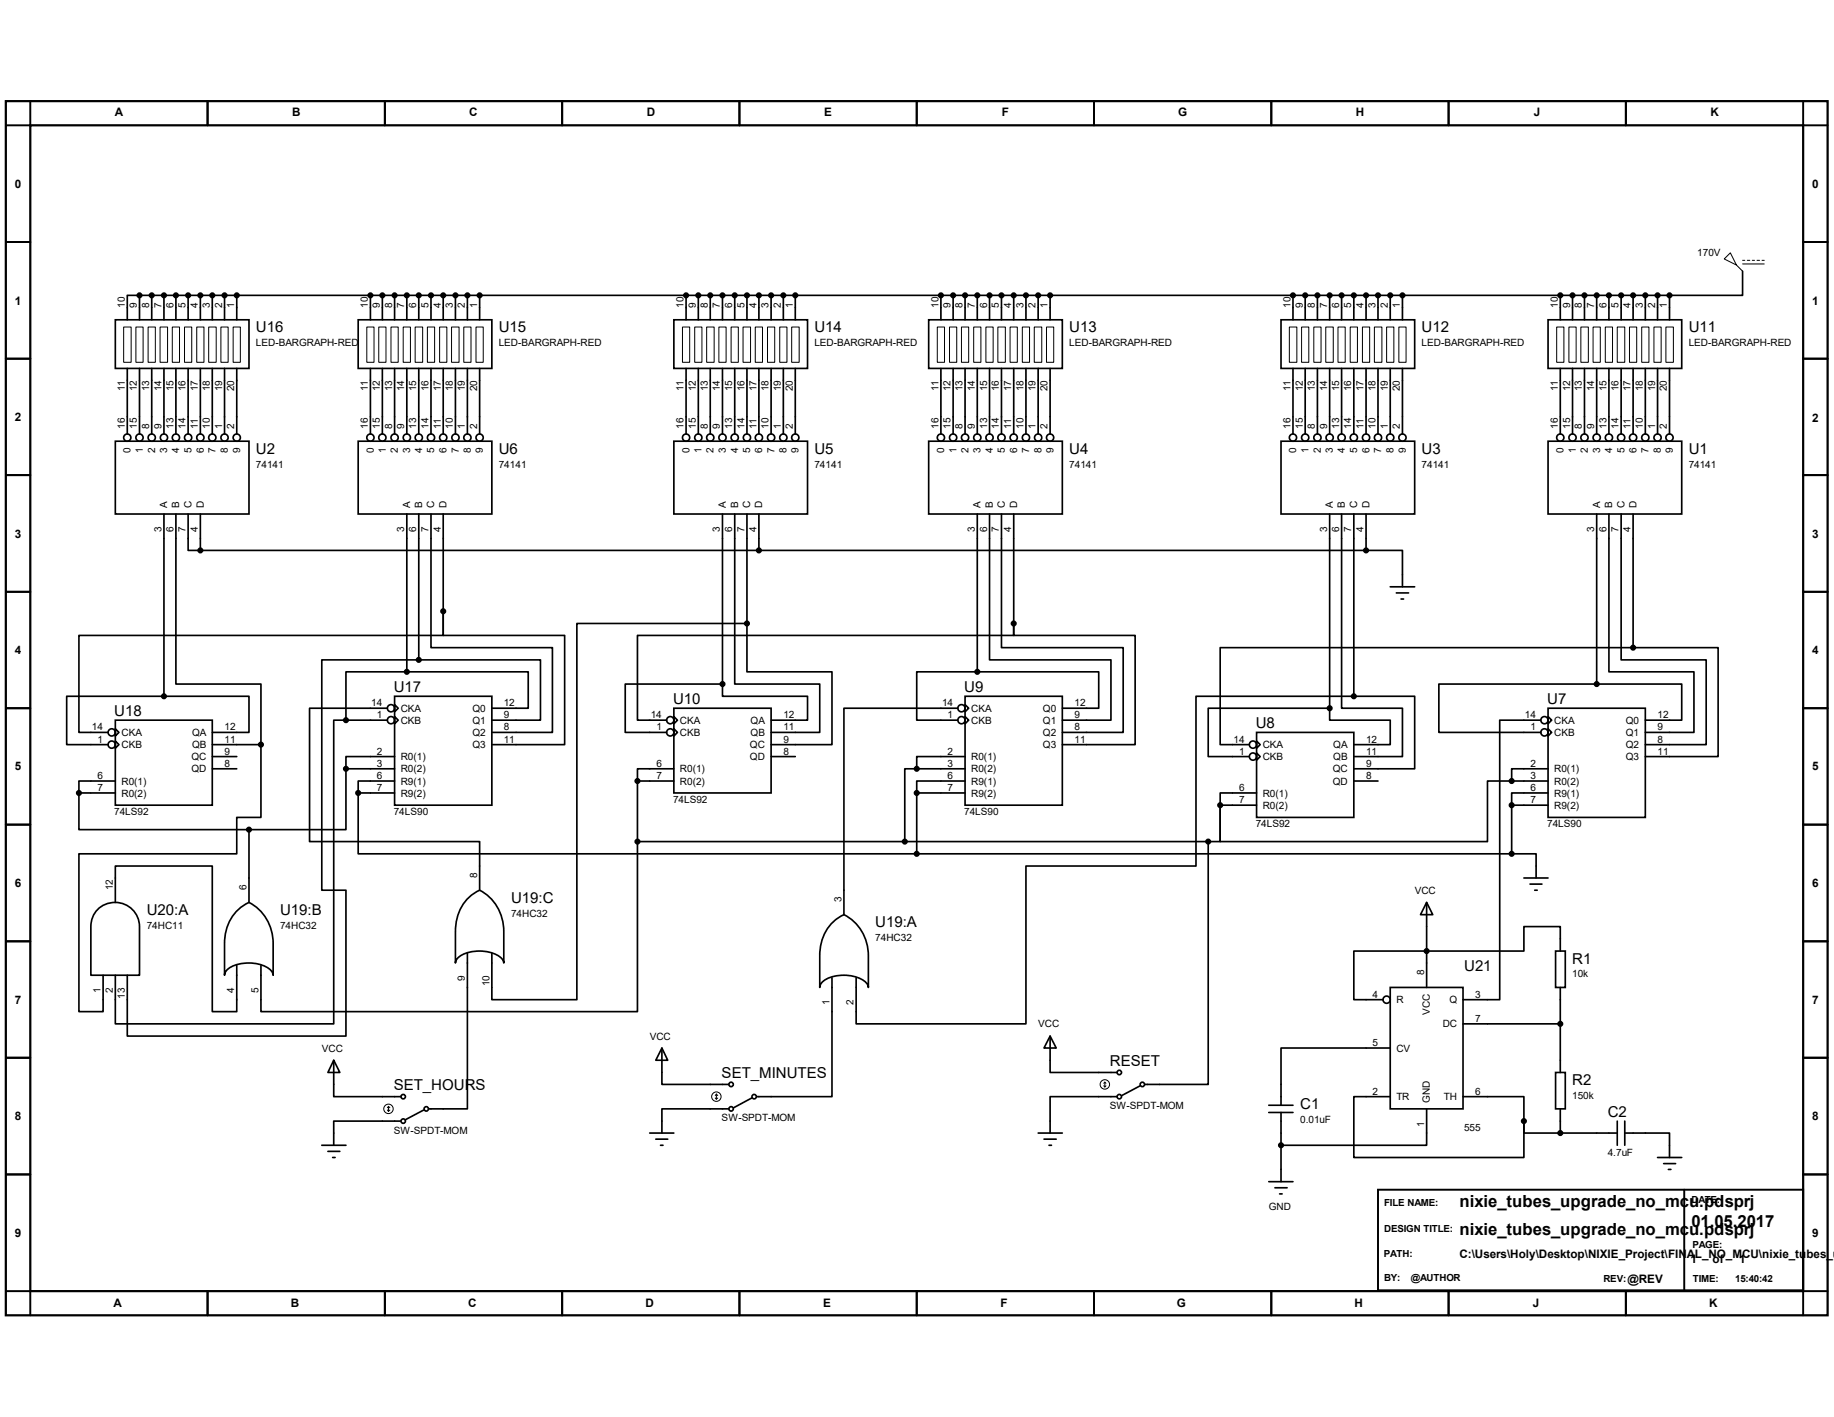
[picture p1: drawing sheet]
<svg xmlns="http://www.w3.org/2000/svg" width="279mm" height="216mm" viewBox="0 0 279 216" stroke-linecap="round" stroke-linejoin="round" font-family="sans-serif">
<path d="M.9 15.4h277.5v185h-277.5zM4.6 19.1h270.1v177.6h-270.1z" fill="none" stroke="#000" stroke-width=".34"/>
<g fill="none" stroke="#000" stroke-width=".3">
<path d="M4.6 15.4v3.7h-3.7M31.6 15.4v3.7M58.6 15.4v3.7M85.6 15.4v3.7M112.6 15.4v3.7M139.7 15.4v3.7M166.7 15.4v3.7M193.7 15.4v3.7M220.7 15.4v3.7M247.7 15.4v3.7M274.7 15.4v3.7h3.7M.9 36.9h3.7"/>
<path d="M274.7 36.9h3.7M.9 54.7h3.7M274.7 54.7h3.7M.9 72.4h3.7M274.7 72.4h3.7M.9 90.2h3.7M274.7 90.2h3.7M.9 107.9h3.7M274.7 107.9h3.7M.9 125.6h3.7M274.7 125.6h3.7M.9 143.4h3.7"/>
<path d="M274.7 143.4h3.7M.9 161.2h3.7M.9 178.9h3.7M274.7 161.2h3.7M274.7 178.9h3.7M.9 196.7h3.7v3.7M31.6 196.7v3.7M58.6 196.7v3.7M85.6 196.7v3.7M112.6 196.7v3.7M139.7 196.7v3.7M166.7 196.7v3.7"/>
<path d="M193.7 196.7v3.7M209.9 181.3h64.8v15.3h-64.8zM220.7 196.7v3.7M247.7 196.7v3.7M256.6 181.3v15.3M278.4 196.7h-3.7v3.7"/>
</g>
<g fill="none" stroke="#000" stroke-width=".25">
<path d="M17.6 48.7h20.3v7.4h-20.3zM19.4 56.1v10M21.3 45h-1.9v3.7M21.3 45h233M21.3 45v3.7M21.3 56.1v10M23.1 45v3.7M23.1 56.1v10M25 45v3.7M25 56.1v10M26.8 45v3.7M26.8 56.1v10"/>
<path d="M28.7 45v3.7M28.7 56.1v10M30.5 45v3.7M30.5 56.1v10M32.3 45v3.7M32.3 56.1v10M34.2 45v3.7M34.2 56.1v10M36.1 45v3.7M36.1 56.1v10M54.6 48.7h20.3v7.4h-20.3zM56.4 45v3.7"/>
<path d="M56.4 56.1v10M58.3 45v3.7M58.3 56.1v10M60.1 45v3.7M60.1 56.1v10M62 45v3.7M62 56.1v10M63.8 45v3.7M63.8 56.1v10M65.7 45v3.7M65.7 56.1v10M67.5 45v3.7"/>
<path d="M67.5 56.1v10M69.4 45v3.7M69.4 56.1v10M71.2 45v3.7M71.2 56.1v10M73.1 45v3.7M73.1 56.1v10M102.7 48.7h20.3v7.4h-20.3zM104.5 45v3.7M104.5 56.1v10M106.4 45v3.7M106.4 56.1v10"/>
<path d="M108.2 45v3.7M108.2 56.1v10M110.1 45v3.7M110.1 56.1v10M111.9 45v3.7M111.9 56.1v10M113.8 45v3.7M113.8 56.1v10M115.6 45v3.7M115.6 56.1v10M117.5 45v3.7M117.5 56.1v10"/>
<path d="M119.3 45v3.7M119.3 56.1v10M121.2 45v3.7M121.2 56.1v10M141.5 48.7h20.3v7.4h-20.3zM143.3 45v3.7M143.3 56.1v10M145.2 45v3.7M145.2 56.1v10M147 45v3.7M147 56.1v10M148.9 45v3.7"/>
<path d="M148.9 56.1v10M150.7 45v3.7M150.7 56.1v10M152.6 45v3.7M152.6 56.1v10M154.4 45v3.7M154.4 56.1v10M156.3 45v3.7M156.3 56.1v10M158.2 45v3.7M158.2 56.1v10M160 45v3.7"/>
<path d="M160 56.1v10M195.2 48.7h20.3v7.4h-20.3zM197 45v3.7M197 56.1v10M198.8 45v3.7M198.8 56.1v10M200.7 45v3.7M200.7 56.1v10M202.6 45v3.7M202.6 56.1v10M204.4 45v3.7M204.4 56.1v10"/>
<path d="M206.2 45v3.7M206.2 56.1v10M208.1 45v3.7M208.1 56.1v10M209.9 45v3.7M209.9 56.1v10M211.8 45v3.7M211.8 56.1v10M213.7 45v3.7M213.7 56.1v10M235.8 48.7h20.4v7.4h-20.4zM237.7 45v3.7"/>
<path d="M237.7 56.1v10M239.6 45v3.7M239.6 56.1v10M241.4 45v3.7M241.4 56.1v10M243.2 45v3.7M243.2 56.1v10M245.1 45v3.7M245.1 56.1v10M247 45v3.7M247 56.1v10M248.8 45v3.7"/>
<path d="M248.8 56.1v10M250.7 45v3.7M250.7 56.1v10M252.5 45v3.7M252.5 56.1v10M254.3 45v3.7M254.3 56.1v10M265.5 41.3v3.7h-11.2M17.6 67.2h20.3v11.1h-20.3zM25 78.3v27.8M26.8 78.3v25.9h13v9.3M28.7 78.3v5.6h1.8"/>
<path d="M30.5 78.3v5.6M54.6 67.2h20.3v11.1h-20.3zM62 78.3v24.1M63.8 78.3v22.2M65.7 78.3v20.4h18.5v12.9h-9.3M67.5 78.3v14.8M102.7 67.2h20.3v11.1h-20.3zM110.1 78.3v25.9M111.9 78.3v25.9h13v7.4h-7.4M113.8 78.3v16.7M115.6 78.3v5.6M141.5 67.2h20.3v11.1h-20.3z"/>
<path d="M148.9 78.3v24.1M150.7 78.3v22.2h18.5v9.2h-7.4M152.6 78.3v20.4h18.5v12.9h-9.3M154.4 78.3v16.7M195.2 67.2h20.3v11.1h-20.3zM202.6 78.3v29.6M204.4 78.3v29.6h9.3v7.4h-7.5M206.2 78.3v27.8M208.1 78.3v5.6M235.8 67.2h20.4v11.1h-20.4zM243.2 78.3v25.9M245.1 78.3v24.1h13v9.2h-7.4"/>
<path d="M247 78.3v22.2h12.9v13h-9.2M248.8 78.3v20.4M30.5 83.9h177.6M67.5 93.1v3.7h18.5v16.7h-11.1M67.5 93.1v3.7h-55.5v14.8h4.5M113.8 95v7.4h12.9v11.1h-9.2M113.8 95h-25.9v57.3h-13v-7.1M154.4 95v1.8h18.5v16.7h-11.1M154.4 95v1.8h-57.3v12.9h4.5M208.1 83.9h5.6v5.5M211.8 89.4h3.7M212.7 90.3h1.9"/>
<path d="M213.4 91.3h.4M248.8 98.7h12.9v16.6h-11M248.8 98.7h-62.9v14.8h4.4M17.6 109.7h14.7v13h-14.7zM17.6 111l.5 .6-.5 .5zM17.6 112.9l.5 .6-.5 .5zM17.6 119h-5.6v1.8M25 106.1h12.9v5.5h-5.6M25 106.1h-14.8v7.4h6.3M32.3 117.1h3.8M32.3 113.5h7.5M32.3 115.3h3.8"/>
<path d="M39.8 113.5v11h-3.7v5.6h-24.1v24h3.7v-5.5M52.7 117.1v9.3h-14.8M52.7 109.7h-1.9v46.3h-33.2v-7.4M52.7 117.1h7.4M52.7 109.7h6.3M59 107.9h-11.8v20.3h25.9v7.4M60.1 106.1h14.8v16.6h-14.8zM60.1 107.4l.6 .5-.6 .6zM60.1 109.2l.6 .5-.6 .6zM60.1 119h-5.5v1.8M60.1 115.3h-7.4v1.8M62 102.4h18.5v5.5h-5.6"/>
<path d="M62 102.4h-9.3v7.3M63.8 100.5h18.5v9.2h-7.4M63.8 100.5h-14.8v35.1h3.7v22.3h-33.3v-9.3M97.1 119h5.6M97.1 119v9.2M102.7 107.9h14.8v12.9h-14.8zM102.7 109.2l.5 .5-.5 .6zM102.7 111l.5 .6-.5 .5zM102.7 117.1h-5.6v1.9M110.1 104.2v1.9h12.9v3.6h-5.5M110.1 104.2h-14.9v7.4h6.4M117.5 115.3h3.7"/>
<path d="M139.7 117.1h-1.9v11.1M139.7 117.1h7.3M145.9 107.9h-17.3v31.5M147 106.1h14.8v16.6h-14.8zM147 107.4l.6 .5-.6 .6zM147 109.2l.6 .5-.6 .6zM147 119h-7.3v1.8M147 115.3h-7.3v1.8M148.9 102.4h-9.2v7.3h6.2M148.9 102.4h18.5v5.5h-5.6M191.4 111.6h14.8v12.9h-14.8zM191.4 112.9l.6 .6-.6 .5z"/>
<path d="M191.4 114.7l.6 .6-.6 .5zM202.6 107.9v1.8h9.2v3.8h-5.6M202.6 107.9h-18.5v7.4h6.2M206.2 106.1h9.3v11h-9.3M206.2 106.1h-24v25.9h-25.9v24h-25.9v-7M206.2 119h3.7M230.3 119h-3.7v9.2h-40.7v-5.5M230.3 119h5.5M234.7 109.7h-6.2v42.6h-5.6M235.8 107.9h14.9v16.6h-14.9zM235.8 109.2l.6 .5-.6 .6zM235.8 111l.6 .6-.6 .5z"/>
<path d="M235.8 117.1h-5.5v1.9M243.2 104.2h-24v7.4h15.5M243.2 104.2h13v5.5h-5.5M12 120.8v5.6h25.9M12 120.8h5.6M14.9 138.6a3.7 3.7 0 0 1 4-.8 3.7 3.7 0 0 1 2.4 3.4v7.4h-7.5v-7.4a3.7 3.7 0 0 1 1.1-2.6zM17.6 137.5v-5.5h14.7v22.1h3.8v-7M35.9 139l1.3-1.1 .7-.4a6.9 6.9 0 0 1 3.7 6.3v4.8a1.9 1.9 0 0 0-1.4-1.4 5.8 5.8 0 0 0-5.6 .6l-.3 .4-.1 .4v-4.8a7.1 7.1 0 0 1 1.7-4.8zM37.9 126.4v11.1M54.6 120.8v9.3h85.1M54.6 120.8h5.5M71 137.1l1.3-1 .8-.5a6.9 6.9 0 0 1 3.7 6.3v4.8a1.89 1.89 0 0 0-1.4-1.4 5.8 5.8 0 0 0-5.7 .7l-.2 .3-.1 .4v-4.8a7.2 7.2 0 0 1 1.6-4.8z"/>
<path d="M97.1 128.2v25.9h-57.3v-7M97.1 128.2h87M139.7 120.8h7.3M139.7 120.8v9.3M139.7 130.1h90.6M184.1 128.2v37h-9.7M185.9 122.7v5.5h-1.8M185.9 122.7h5.5M191.4 120.8h-5.5v1.9M217.3 137.5l1 1.9h-1.9zM217.3 137.5v13M230.3 130.1h3.7v3.7"/>
<path d="M230.3 122.7h5.5M230.3 122.7v7.4M232.2 133.8h3.6M233.1 134.7h1.8M233.8 135.6h.4M235.8 120.8h-5.5v1.9M71.2 145.2v23.8h-5.9M100.8 159.7l.9 1.8h-1.8zM100.8 159.7v5.5h10.2M126.5 140.9l1.3-1.1 .8-.4a6.9 6.9 0 0 1 3.7 6.2v4.9a1.92 1.92 0 0 0-1.4-1.5 5.7 5.7 0 0 0-5.7 .7l-.2 .4-.1 .4v-4.9a7.1 7.1 0 0 1 1.6-4.7zM126.7 149v18.1h-11.4M160 157.9l.9 1.8h-1.9z"/>
<path d="M160 157.9v5.5h10.2M211.8 150.5h11.1v18.5h-11.1zM211.8 159.7h-16.6v8.7M222.9 156h14.8M237 144.9h1.5v5.6h-1.5zM237.7 144.9v-3.7h-5.5v3.7h-26v7.4h4.5M237.7 150.5v12.9M49 174.5h3.7M50 175.4h1.8M50.7 176.4h.4M50.8 161.5l1 1.9h-1.8zM50.8 161.5v5.6h10.2"/>
<path d="M61 170.8h-10.2v3.7M64.6 169.1l-2.8 1.5M99 172.6h3.7M99.9 173.6h1.8M100.6 174.5h.4M111 169h-10.2v3.6M114.5 167.3l-2.7 1.5M158.2 172.6h3.6M159 173.6h1.9M159.8 174.5h.4M170.2 167.1h-10.2v5.5M173.7 165.4l-2.8 1.5"/>
<path d="M193.3 168.4h3.7M193.3 169.5h3.7M195.2 169.5v10.5M211.8 167.1h-5.6v9.3h26v-5.6M217.3 169v5.5h-22.1M222.9 167.1h9.3v3.7M232.2 170.8v1.8h5.5M237 163.4h1.5v5.6h-1.5zM237.7 169v3.6M237.7 172.6h8.7M246.4 170.8v3.7M247.5 172.6h6.8v3.8"/>
<path d="M247.5 170.8v3.7M252.5 176.4h3.7M253.4 177.3h1.9M254.2 178.2h.4M193.3 180h3.7M194.2 181h1.9M194.9 181.9h.4"/>
<circle cx="19.4" cy="66.7" r=".55"/>
<circle cx="21.3" cy="66.7" r=".55"/>
<circle cx="23.1" cy="66.7" r=".55"/>
<circle cx="25" cy="66.7" r=".55"/>
<circle cx="26.8" cy="66.7" r=".55"/>
<circle cx="28.7" cy="66.7" r=".55"/>
<circle cx="30.5" cy="66.7" r=".55"/>
<circle cx="32.3" cy="66.7" r=".55"/>
<circle cx="34.2" cy="66.7" r=".55"/>
<circle cx="36.1" cy="66.7" r=".55"/>
<circle cx="56.4" cy="66.7" r=".55"/>
<circle cx="58.3" cy="66.7" r=".55"/>
<circle cx="60.1" cy="66.7" r=".55"/>
<circle cx="62" cy="66.7" r=".55"/>
<circle cx="63.8" cy="66.7" r=".55"/>
<circle cx="65.7" cy="66.7" r=".55"/>
<circle cx="67.5" cy="66.7" r=".55"/>
<circle cx="69.4" cy="66.7" r=".55"/>
<circle cx="71.2" cy="66.7" r=".55"/>
<circle cx="73.1" cy="66.7" r=".55"/>
<circle cx="104.5" cy="66.7" r=".55"/>
<circle cx="106.4" cy="66.7" r=".55"/>
<circle cx="108.2" cy="66.7" r=".55"/>
<circle cx="110.1" cy="66.7" r=".55"/>
<circle cx="111.9" cy="66.7" r=".55"/>
<circle cx="113.8" cy="66.7" r=".55"/>
<circle cx="115.6" cy="66.7" r=".55"/>
<circle cx="117.5" cy="66.7" r=".55"/>
<circle cx="119.3" cy="66.7" r=".55"/>
<circle cx="121.2" cy="66.7" r=".55"/>
<circle cx="143.3" cy="66.7" r=".55"/>
<circle cx="145.2" cy="66.7" r=".55"/>
<circle cx="147" cy="66.7" r=".55"/>
<circle cx="148.9" cy="66.7" r=".55"/>
<circle cx="150.7" cy="66.7" r=".55"/>
<circle cx="152.6" cy="66.7" r=".55"/>
<circle cx="154.4" cy="66.7" r=".55"/>
<circle cx="156.3" cy="66.7" r=".55"/>
<circle cx="158.2" cy="66.7" r=".55"/>
<circle cx="160" cy="66.7" r=".55"/>
<circle cx="197" cy="66.7" r=".55"/>
<circle cx="198.8" cy="66.7" r=".55"/>
<circle cx="200.7" cy="66.7" r=".55"/>
<circle cx="202.6" cy="66.7" r=".55"/>
<circle cx="204.4" cy="66.7" r=".55"/>
<circle cx="206.2" cy="66.7" r=".55"/>
<circle cx="208.1" cy="66.7" r=".55"/>
<circle cx="209.9" cy="66.7" r=".55"/>
<circle cx="211.8" cy="66.7" r=".55"/>
<circle cx="213.7" cy="66.7" r=".55"/>
<circle cx="237.7" cy="66.7" r=".55"/>
<circle cx="239.6" cy="66.7" r=".55"/>
<circle cx="241.4" cy="66.7" r=".55"/>
<circle cx="243.2" cy="66.7" r=".55"/>
<circle cx="245.1" cy="66.7" r=".55"/>
<circle cx="247" cy="66.7" r=".55"/>
<circle cx="248.8" cy="66.7" r=".55"/>
<circle cx="250.7" cy="66.7" r=".55"/>
<circle cx="252.5" cy="66.7" r=".55"/>
<circle cx="254.3" cy="66.7" r=".55"/>
<circle cx="17" cy="111.6" r=".55"/>
<circle cx="17" cy="113.5" r=".55"/>
<circle cx="59.6" cy="107.9" r=".55"/>
<circle cx="59.6" cy="109.7" r=".55"/>
<circle cx="102.1" cy="111.6" r=".55"/>
<circle cx="102.1" cy="109.7" r=".55"/>
<circle cx="146.5" cy="107.9" r=".55"/>
<circle cx="146.5" cy="109.7" r=".55"/>
<circle cx="190.9" cy="115.3" r=".55"/>
<circle cx="190.9" cy="113.5" r=".55"/>
<circle cx="235.3" cy="109.7" r=".55"/>
<circle cx="235.3" cy="111.6" r=".55"/>
<circle cx="211.2" cy="152.3" r=".55"/>
<circle cx="61.4" cy="167.1" r=".34"/>
<circle cx="61.4" cy="170.8" r=".34"/>
<circle cx="64.9" cy="169" r=".34"/>
<circle cx="111.4" cy="169" r=".34"/>
<circle cx="111.4" cy="165.2" r=".34"/>
<circle cx="114.9" cy="167.1" r=".34"/>
<circle cx="170.5" cy="167.1" r=".34"/>
<circle cx="170.5" cy="163.4" r=".34"/>
<circle cx="174" cy="165.2" r=".34"/>
</g>
<g fill="none" stroke="#000" stroke-width=".15">
<path d="M262.7 39.5l.9-1 .9 1.9zM265.5 39.7h.3M266.2 39.7h.4M267 39.7h.3M267.7 39.7h.4M268.4 39.7h.4M18.8 49.8h1.2v5.4h-1.2zM20.7 49.8h1.1v5.4h-1.1zM22.6 49.8h1.1v5.4h-1.1zM24.4 49.8h1.1v5.4h-1.1zM26.2 49.8h1.1v5.4h-1.1zM28.1 49.8h1.1v5.4h-1.1z"/>
<path d="M30 49.8h1.1v5.4h-1.1zM31.8 49.8h1.1v5.4h-1.1zM33.7 49.8h1.1v5.4h-1.1zM35.5 49.8h1.1v5.4h-1.1zM55.9 49.8h1.1v5.4h-1.1zM57.7 49.8h1.1v5.4h-1.1zM59.6 49.8h1.1v5.4h-1.1zM61.4 49.8h1.1v5.4h-1.1zM63.2 49.8h1.2v5.4h-1.2zM65.1 49.8h1.1v5.4h-1.1zM67 49.8h1.1v5.4h-1.1zM68.8 49.8h1.1v5.4h-1.1z"/>
<path d="M70.7 49.8h1.1v5.4h-1.1zM72.5 49.8h1.1v5.4h-1.1zM104 49.8h1.1v5.4h-1.1zM105.8 49.8h1.1v5.4h-1.1zM107.7 49.8h1.1v5.4h-1.1zM109.5 49.8h1.1v5.4h-1.1zM111.4 49.8h1.1v5.4h-1.1zM113.2 49.8h1.1v5.4h-1.1zM115.1 49.8h1.1v5.4h-1.1zM116.9 49.8h1.1v5.4h-1.1zM118.8 49.8h1.1v5.4h-1.1zM120.6 49.8h1.2v5.4h-1.2z"/>
<path d="M142.8 49.8h1.1v5.4h-1.1zM144.7 49.8h1.1v5.4h-1.1zM146.5 49.8h1.1v5.4h-1.1zM148.3 49.8h1.1v5.4h-1.1zM150.2 49.8h1.1v5.4h-1.1zM152 49.8h1.2v5.4h-1.2zM153.9 49.8h1.1v5.4h-1.1zM155.7 49.8h1.1v5.4h-1.1zM157.6 49.8h1.1v5.4h-1.1zM159.4 49.8h1.1v5.4h-1.1zM196.4 49.8h1.2v5.4h-1.2zM198.3 49.8h1.1v5.4h-1.1z"/>
<path d="M200.2 49.8h1.1v5.4h-1.1zM202 49.8h1.1v5.4h-1.1zM203.8 49.8h1.1v5.4h-1.1zM205.7 49.8h1.1v5.4h-1.1zM207.6 49.8h1.1v5.4h-1.1zM209.4 49.8h1.1v5.4h-1.1zM211.2 49.8h1.1v5.4h-1.1zM213.1 49.8h1.1v5.4h-1.1zM237.2 49.8h1.1v5.4h-1.1zM239 49.8h1.1v5.4h-1.1zM240.8 49.8h1.2v5.4h-1.2zM242.7 49.8h1.1v5.4h-1.1z"/>
<path d="M244.6 49.8h1.1v5.4h-1.1zM246.4 49.8h1.1v5.4h-1.1zM248.2 49.8h1.1v5.4h-1.1zM250.1 49.8h1.1v5.4h-1.1zM252 49.8h1.1v5.4h-1.1zM253.8 49.8h1.1v5.4h-1.1zM264.5 40.4l1 .9M265.5 40.2h3.3M59 169.1l.2 .2M59.2 168.6v.7M59.2 168.6l.2 .2M59.2 168.6l-.2 .2"/>
<path d="M59.4 169.1l-.2 .2M109 167.3l.1 .2M109.1 166.7v.8M109.1 166.7l.2 .2M109.1 166.7l-.1 .2M109.3 167.3l-.2 .2M168.1 165.4l.2 .2M168.3 164.9v.7M168.3 164.9l.2 .2M168.3 164.9l-.2 .2M168.5 165.4l-.2 .2"/>
<circle cx="59.2" cy="169" r=".72"/>
<circle cx="109.1" cy="167.1" r=".72"/>
<circle cx="168.3" cy="165.2" r=".72"/>
</g>
<g fill="#000" stroke="#000" stroke-width=".25">
<circle cx="21.3" cy="45" r=".34"/>
<circle cx="23.1" cy="45" r=".34"/>
<circle cx="25" cy="45" r=".34"/>
<circle cx="26.8" cy="45" r=".34"/>
<circle cx="28.7" cy="45" r=".34"/>
<circle cx="30.5" cy="45" r=".34"/>
<circle cx="32.3" cy="45" r=".34"/>
<circle cx="34.2" cy="45" r=".34"/>
<circle cx="36.1" cy="45" r=".34"/>
<circle cx="56.4" cy="45" r=".34"/>
<circle cx="58.3" cy="45" r=".34"/>
<circle cx="60.1" cy="45" r=".34"/>
<circle cx="62" cy="45" r=".34"/>
<circle cx="63.8" cy="45" r=".34"/>
<circle cx="65.7" cy="45" r=".34"/>
<circle cx="67.5" cy="45" r=".34"/>
<circle cx="69.4" cy="45" r=".34"/>
<circle cx="71.2" cy="45" r=".34"/>
<circle cx="73.1" cy="45" r=".34"/>
<circle cx="104.5" cy="45" r=".34"/>
<circle cx="106.4" cy="45" r=".34"/>
<circle cx="108.2" cy="45" r=".34"/>
<circle cx="110.1" cy="45" r=".34"/>
<circle cx="111.9" cy="45" r=".34"/>
<circle cx="113.8" cy="45" r=".34"/>
<circle cx="115.6" cy="45" r=".34"/>
<circle cx="117.5" cy="45" r=".34"/>
<circle cx="119.3" cy="45" r=".34"/>
<circle cx="121.2" cy="45" r=".34"/>
<circle cx="143.3" cy="45" r=".34"/>
<circle cx="145.2" cy="45" r=".34"/>
<circle cx="147" cy="45" r=".34"/>
<circle cx="148.9" cy="45" r=".34"/>
<circle cx="150.7" cy="45" r=".34"/>
<circle cx="152.6" cy="45" r=".34"/>
<circle cx="154.4" cy="45" r=".34"/>
<circle cx="156.3" cy="45" r=".34"/>
<circle cx="158.2" cy="45" r=".34"/>
<circle cx="160" cy="45" r=".34"/>
<circle cx="197" cy="45" r=".34"/>
<circle cx="198.8" cy="45" r=".34"/>
<circle cx="200.7" cy="45" r=".34"/>
<circle cx="202.6" cy="45" r=".34"/>
<circle cx="204.4" cy="45" r=".34"/>
<circle cx="206.2" cy="45" r=".34"/>
<circle cx="208.1" cy="45" r=".34"/>
<circle cx="209.9" cy="45" r=".34"/>
<circle cx="211.8" cy="45" r=".34"/>
<circle cx="213.7" cy="45" r=".34"/>
<circle cx="237.7" cy="45" r=".34"/>
<circle cx="239.6" cy="45" r=".34"/>
<circle cx="241.4" cy="45" r=".34"/>
<circle cx="243.2" cy="45" r=".34"/>
<circle cx="245.1" cy="45" r=".34"/>
<circle cx="247" cy="45" r=".34"/>
<circle cx="248.8" cy="45" r=".34"/>
<circle cx="250.7" cy="45" r=".34"/>
<circle cx="252.5" cy="45" r=".34"/>
<circle cx="254.3" cy="45" r=".34"/>
<circle cx="30.5" cy="83.9" r=".34"/>
<circle cx="67.5" cy="93.1" r=".34"/>
<circle cx="113.8" cy="95" r=".34"/>
<circle cx="115.6" cy="83.9" r=".34"/>
<circle cx="154.4" cy="95" r=".34"/>
<circle cx="208.1" cy="83.9" r=".34"/>
<circle cx="248.8" cy="98.7" r=".34"/>
<circle cx="25" cy="106.1" r=".34"/>
<circle cx="39.8" cy="113.5" r=".34"/>
<circle cx="52.7" cy="117.1" r=".34"/>
<circle cx="52.7" cy="109.7" r=".34"/>
<circle cx="62" cy="102.4" r=".34"/>
<circle cx="63.8" cy="100.5" r=".34"/>
<circle cx="97.1" cy="119" r=".34"/>
<circle cx="110.1" cy="104.2" r=".34"/>
<circle cx="139.7" cy="117.1" r=".34"/>
<circle cx="148.9" cy="102.4" r=".34"/>
<circle cx="202.6" cy="107.9" r=".34"/>
<circle cx="206.2" cy="106.1" r=".34"/>
<circle cx="230.3" cy="119" r=".34"/>
<circle cx="243.2" cy="104.2" r=".34"/>
<circle cx="12" cy="120.8" r=".34"/>
<circle cx="37.9" cy="126.4" r=".34"/>
<circle cx="54.6" cy="120.8" r=".34"/>
<circle cx="97.1" cy="128.2" r=".34"/>
<circle cx="137.8" cy="128.2" r=".34"/>
<circle cx="139.7" cy="120.8" r=".34"/>
<circle cx="139.7" cy="130.1" r=".34"/>
<circle cx="184.1" cy="128.2" r=".34"/>
<circle cx="185.9" cy="122.7" r=".34"/>
<circle cx="230.3" cy="122.7" r=".34"/>
<circle cx="230.3" cy="130.1" r=".34"/>
<circle cx="217.3" cy="144.9" r=".34"/>
<circle cx="237.7" cy="156" r=".34"/>
<circle cx="195.2" cy="174.5" r=".34"/>
<circle cx="232.2" cy="170.8" r=".34"/>
<circle cx="237.7" cy="172.6" r=".34"/>
</g>
<g font-size="2.5">
<text x="222.3" y="183.9">nixie_tubes_upgrade_no_mcu.pdsprj</text>
<text x="222.3" y="188.1">nixie_tubes_upgrade_no_mcu.pdsprj</text>
<text x="257.7" y="186.9">01.05.2017</text>
</g>
<g font-size="2.3">
<text x="39" y="50.6">U16</text>
<text x="76" y="50.6">U15</text>
<text x="124.1" y="50.6">U14</text>
<text x="162.9" y="50.6">U13</text>
<text x="216.6" y="50.6">U12</text>
<text x="257.3" y="50.6">U11</text>
<text x="39" y="69.1">U2</text>
<text x="76" y="69.1">U6</text>
<text x="124.1" y="69.1">U5</text>
<text x="162.9" y="69.1">U4</text>
<text x="216.6" y="69.1">U3</text>
<text x="257.3" y="69.1">U1</text>
<text x="60" y="105.5">U17</text>
<text x="102.5" y="107.3">U10</text>
<text x="146.9" y="105.5">U9</text>
<text x="235.7" y="107.3">U7</text>
<text x="17.4" y="109.1">U18</text>
<text x="191.3" y="111">U8</text>
<text x="77.9" y="137.6">U19:C</text>
<text x="22.4" y="139.4">U20:A</text>
<text x="42.7" y="139.4">U19:B</text>
<text x="133.3" y="141.3">U19:A</text>
<text x="223.1" y="148">U21</text>
<text x="239.5" y="146.8">R1</text>
<text x="60" y="166.1">SET_HOURS</text>
<text x="109.9" y="164.3">SET_MINUTES</text>
<text x="169.1" y="162.4">RESET</text>
<text x="239.5" y="165.3">R2</text>
<text x="198.1" y="169">C1</text>
<text x="244.9" y="170.2">C2</text>
</g>
<g font-size="1.8">
<text x="17.5" y="17.7">A</text>
<text x="44.5" y="17.7">B</text>
<text x="71.5" y="17.7">C</text>
<text x="98.5" y="17.7">D</text>
<text x="125.6" y="17.7">E</text>
<text x="152.6" y="17.7">F</text>
<text x="179.5" y="17.7">G</text>
<text x="206.5" y="17.7">H</text>
<text x="233.7" y="17.7">J</text>
<text x="260.6" y="17.7">K</text>
<text x="2.2" y="28.6">0</text>
<text x="276.1" y="28.6">0</text>
<text x="2.2" y="46.4">1</text>
<text x="276.1" y="46.4">1</text>
<text x="2.2" y="64.1">2</text>
<text x="276.1" y="64.3">2</text>
<text x="2.2" y="81.9">3</text>
<text x="276.1" y="81.9">3</text>
<text x="2.2" y="99.7">4</text>
<text x="276.1" y="99.7">4</text>
<text x="2.2" y="117.4">5</text>
<text x="276.1" y="117.4">5</text>
<text x="2.2" y="135.2">6</text>
<text x="276.1" y="135.2">6</text>
<text x="2.2" y="153">7</text>
<text x="276.1" y="153">7</text>
<text x="2.2" y="170.7">8</text>
<text x="276.1" y="170.7">8</text>
<text x="2.2" y="188.5">9</text>
<text x="222.3" y="191.7">C:\Users\Holy\Desktop\NIXIE_Project\FINAL_NO_MCU\nixie_tubes_up</text>
<text x="276.1" y="188.5">9</text>
<text x="247.9" y="195.4">@REV</text>
<text x="257.6" y="192.4">1</text>
<text x="260.9" y="192.4">of</text>
<text x="265" y="192.4">1</text>
<text x="17.3" y="199.2">A</text>
<text x="44.3" y="199.2">B</text>
<text x="71.3" y="199.2">C</text>
<text x="98.3" y="199.2">D</text>
<text x="125.4" y="199.2">E</text>
<text x="152.4" y="199.2">F</text>
<text x="179.3" y="199.2">G</text>
<text x="206.3" y="199.2">H</text>
<text x="233.5" y="199.2">J</text>
<text x="260.4" y="199.2">K</text>
</g>
<g font-size="1.5">
<text x="258.6" y="39.1">170V</text>
<text x="19" y="46.9" transform="rotate(-90 19 46.9)">10</text>
<text x="20.9" y="46.9" transform="rotate(-90 20.9 46.9)">9</text>
<text x="22.7" y="46.9" transform="rotate(-90 22.7 46.9)">8</text>
<text x="24.6" y="46.9" transform="rotate(-90 24.6 46.9)">7</text>
<text x="26.4" y="46.9" transform="rotate(-90 26.4 46.9)">6</text>
<text x="28.3" y="46.9" transform="rotate(-90 28.3 46.9)">5</text>
<text x="30.1" y="46.9" transform="rotate(-90 30.1 46.9)">4</text>
<text x="32" y="46.9" transform="rotate(-90 32 46.9)">3</text>
<text x="33.8" y="46.9" transform="rotate(-90 33.8 46.9)">2</text>
<text x="35.7" y="46.9" transform="rotate(-90 35.7 46.9)">1</text>
<text x="56" y="46.9" transform="rotate(-90 56 46.9)">10</text>
<text x="57.9" y="46.9" transform="rotate(-90 57.9 46.9)">9</text>
<text x="59.7" y="46.9" transform="rotate(-90 59.7 46.9)">8</text>
<text x="61.6" y="46.9" transform="rotate(-90 61.6 46.9)">7</text>
<text x="63.4" y="46.9" transform="rotate(-90 63.4 46.9)">6</text>
<text x="65.3" y="46.9" transform="rotate(-90 65.3 46.9)">5</text>
<text x="67.1" y="46.9" transform="rotate(-90 67.1 46.9)">4</text>
<text x="69" y="46.9" transform="rotate(-90 69 46.9)">3</text>
<text x="70.8" y="46.9" transform="rotate(-90 70.8 46.9)">2</text>
<text x="72.7" y="46.9" transform="rotate(-90 72.7 46.9)">1</text>
<text x="104.1" y="46.9" transform="rotate(-90 104.1 46.9)">10</text>
<text x="106" y="46.9" transform="rotate(-90 106 46.9)">9</text>
<text x="107.8" y="46.9" transform="rotate(-90 107.8 46.9)">8</text>
<text x="109.7" y="46.9" transform="rotate(-90 109.7 46.9)">7</text>
<text x="111.5" y="46.9" transform="rotate(-90 111.5 46.9)">6</text>
<text x="113.4" y="46.9" transform="rotate(-90 113.4 46.9)">5</text>
<text x="115.2" y="46.9" transform="rotate(-90 115.2 46.9)">4</text>
<text x="117.1" y="46.9" transform="rotate(-90 117.1 46.9)">3</text>
<text x="119" y="46.9" transform="rotate(-90 119 46.9)">2</text>
<text x="120.8" y="46.9" transform="rotate(-90 120.8 46.9)">1</text>
<text x="143" y="46.9" transform="rotate(-90 143 46.9)">10</text>
<text x="144.8" y="46.9" transform="rotate(-90 144.8 46.9)">9</text>
<text x="146.6" y="46.9" transform="rotate(-90 146.6 46.9)">8</text>
<text x="148.5" y="46.9" transform="rotate(-90 148.5 46.9)">7</text>
<text x="150.4" y="46.9" transform="rotate(-90 150.4 46.9)">6</text>
<text x="152.2" y="46.9" transform="rotate(-90 152.2 46.9)">5</text>
<text x="154" y="46.9" transform="rotate(-90 154 46.9)">4</text>
<text x="155.9" y="46.9" transform="rotate(-90 155.9 46.9)">3</text>
<text x="157.8" y="46.9" transform="rotate(-90 157.8 46.9)">2</text>
<text x="159.6" y="46.9" transform="rotate(-90 159.6 46.9)">1</text>
<text x="196.6" y="46.9" transform="rotate(-90 196.6 46.9)">10</text>
<text x="198.5" y="46.9" transform="rotate(-90 198.5 46.9)">9</text>
<text x="200.3" y="46.9" transform="rotate(-90 200.3 46.9)">8</text>
<text x="202.2" y="46.9" transform="rotate(-90 202.2 46.9)">7</text>
<text x="204" y="46.9" transform="rotate(-90 204 46.9)">6</text>
<text x="205.9" y="46.9" transform="rotate(-90 205.9 46.9)">5</text>
<text x="207.7" y="46.9" transform="rotate(-90 207.7 46.9)">4</text>
<text x="209.5" y="46.9" transform="rotate(-90 209.5 46.9)">3</text>
<text x="211.4" y="46.9" transform="rotate(-90 211.4 46.9)">2</text>
<text x="213.3" y="46.9" transform="rotate(-90 213.3 46.9)">1</text>
<text x="237.3" y="46.9" transform="rotate(-90 237.3 46.9)">10</text>
<text x="239.2" y="46.9" transform="rotate(-90 239.2 46.9)">9</text>
<text x="241" y="46.9" transform="rotate(-90 241 46.9)">8</text>
<text x="242.9" y="46.9" transform="rotate(-90 242.9 46.9)">7</text>
<text x="244.7" y="46.9" transform="rotate(-90 244.7 46.9)">6</text>
<text x="246.6" y="46.9" transform="rotate(-90 246.6 46.9)">5</text>
<text x="248.4" y="46.9" transform="rotate(-90 248.4 46.9)">4</text>
<text x="250.3" y="46.9" transform="rotate(-90 250.3 46.9)">3</text>
<text x="252.1" y="46.9" transform="rotate(-90 252.1 46.9)">2</text>
<text x="254" y="46.9" transform="rotate(-90 254 46.9)">1</text>
<text x="39" y="52.7">LED-BARGRAPH-RED</text>
<text x="76" y="52.7">LED-BARGRAPH-RED</text>
<text x="124.1" y="52.7">LED-BARGRAPH-RED</text>
<text x="162.9" y="52.7">LED-BARGRAPH-RED</text>
<text x="216.6" y="52.7">LED-BARGRAPH-RED</text>
<text x="257.3" y="52.7">LED-BARGRAPH-RED</text>
<text x="19" y="59.5" transform="rotate(-90 19 59.5)">11</text>
<text x="20.9" y="59.6" transform="rotate(-90 20.9 59.6)">12</text>
<text x="22.7" y="59.6" transform="rotate(-90 22.7 59.6)">13</text>
<text x="24.6" y="59.6" transform="rotate(-90 24.6 59.6)">14</text>
<text x="26.4" y="59.6" transform="rotate(-90 26.4 59.6)">15</text>
<text x="28.3" y="59.6" transform="rotate(-90 28.3 59.6)">16</text>
<text x="30.1" y="59.6" transform="rotate(-90 30.1 59.6)">17</text>
<text x="32" y="59.6" transform="rotate(-90 32 59.6)">18</text>
<text x="33.8" y="59.6" transform="rotate(-90 33.8 59.6)">19</text>
<text x="35.7" y="59.6" transform="rotate(-90 35.7 59.6)">20</text>
<text x="56" y="59.5" transform="rotate(-90 56 59.5)">11</text>
<text x="57.9" y="59.6" transform="rotate(-90 57.9 59.6)">12</text>
<text x="59.7" y="59.6" transform="rotate(-90 59.7 59.6)">13</text>
<text x="61.6" y="59.6" transform="rotate(-90 61.6 59.6)">14</text>
<text x="63.4" y="59.6" transform="rotate(-90 63.4 59.6)">15</text>
<text x="65.3" y="59.6" transform="rotate(-90 65.3 59.6)">16</text>
<text x="67.1" y="59.6" transform="rotate(-90 67.1 59.6)">17</text>
<text x="69" y="59.6" transform="rotate(-90 69 59.6)">18</text>
<text x="70.8" y="59.6" transform="rotate(-90 70.8 59.6)">19</text>
<text x="72.7" y="59.6" transform="rotate(-90 72.7 59.6)">20</text>
<text x="104.1" y="59.5" transform="rotate(-90 104.1 59.5)">11</text>
<text x="106" y="59.6" transform="rotate(-90 106 59.6)">12</text>
<text x="107.8" y="59.6" transform="rotate(-90 107.8 59.6)">13</text>
<text x="109.7" y="59.6" transform="rotate(-90 109.7 59.6)">14</text>
<text x="111.5" y="59.6" transform="rotate(-90 111.5 59.6)">15</text>
<text x="113.4" y="59.6" transform="rotate(-90 113.4 59.6)">16</text>
<text x="115.2" y="59.6" transform="rotate(-90 115.2 59.6)">17</text>
<text x="117.1" y="59.6" transform="rotate(-90 117.1 59.6)">18</text>
<text x="119" y="59.6" transform="rotate(-90 119 59.6)">19</text>
<text x="120.8" y="59.6" transform="rotate(-90 120.8 59.6)">20</text>
<text x="143" y="59.5" transform="rotate(-90 143 59.5)">11</text>
<text x="144.8" y="59.6" transform="rotate(-90 144.8 59.6)">12</text>
<text x="146.6" y="59.6" transform="rotate(-90 146.6 59.6)">13</text>
<text x="148.5" y="59.6" transform="rotate(-90 148.5 59.6)">14</text>
<text x="150.4" y="59.6" transform="rotate(-90 150.4 59.6)">15</text>
<text x="152.2" y="59.6" transform="rotate(-90 152.2 59.6)">16</text>
<text x="154" y="59.6" transform="rotate(-90 154 59.6)">17</text>
<text x="155.9" y="59.6" transform="rotate(-90 155.9 59.6)">18</text>
<text x="157.8" y="59.6" transform="rotate(-90 157.8 59.6)">19</text>
<text x="159.6" y="59.6" transform="rotate(-90 159.6 59.6)">20</text>
<text x="196.6" y="59.5" transform="rotate(-90 196.6 59.5)">11</text>
<text x="198.5" y="59.6" transform="rotate(-90 198.5 59.6)">12</text>
<text x="200.3" y="59.6" transform="rotate(-90 200.3 59.6)">13</text>
<text x="202.2" y="59.6" transform="rotate(-90 202.2 59.6)">14</text>
<text x="204" y="59.6" transform="rotate(-90 204 59.6)">15</text>
<text x="205.9" y="59.6" transform="rotate(-90 205.9 59.6)">16</text>
<text x="207.7" y="59.6" transform="rotate(-90 207.7 59.6)">17</text>
<text x="209.5" y="59.6" transform="rotate(-90 209.5 59.6)">18</text>
<text x="211.4" y="59.6" transform="rotate(-90 211.4 59.6)">19</text>
<text x="213.3" y="59.6" transform="rotate(-90 213.3 59.6)">20</text>
<text x="237.3" y="59.5" transform="rotate(-90 237.3 59.5)">11</text>
<text x="239.2" y="59.6" transform="rotate(-90 239.2 59.6)">12</text>
<text x="241" y="59.6" transform="rotate(-90 241 59.6)">13</text>
<text x="242.9" y="59.6" transform="rotate(-90 242.9 59.6)">14</text>
<text x="244.7" y="59.6" transform="rotate(-90 244.7 59.6)">15</text>
<text x="246.6" y="59.6" transform="rotate(-90 246.6 59.6)">16</text>
<text x="248.4" y="59.6" transform="rotate(-90 248.4 59.6)">17</text>
<text x="250.3" y="59.6" transform="rotate(-90 250.3 59.6)">18</text>
<text x="252.1" y="59.6" transform="rotate(-90 252.1 59.6)">19</text>
<text x="254" y="59.6" transform="rotate(-90 254 59.6)">20</text>
<text x="19" y="65.4" transform="rotate(-90 19 65.4)">16</text>
<text x="20.9" y="65.4" transform="rotate(-90 20.9 65.4)">15</text>
<text x="22.7" y="65.4" transform="rotate(-90 22.7 65.4)">8</text>
<text x="24.6" y="65.4" transform="rotate(-90 24.6 65.4)">9</text>
<text x="26.4" y="65.4" transform="rotate(-90 26.4 65.4)">13</text>
<text x="28.3" y="65.4" transform="rotate(-90 28.3 65.4)">14</text>
<text x="30.1" y="65.4" transform="rotate(-90 30.1 65.4)">11</text>
<text x="32" y="65.4" transform="rotate(-90 32 65.4)">10</text>
<text x="33.8" y="65.4" transform="rotate(-90 33.8 65.4)">1</text>
<text x="35.7" y="65.4" transform="rotate(-90 35.7 65.4)">2</text>
<text x="56" y="65.4" transform="rotate(-90 56 65.4)">16</text>
<text x="57.9" y="65.4" transform="rotate(-90 57.9 65.4)">15</text>
<text x="59.7" y="65.4" transform="rotate(-90 59.7 65.4)">8</text>
<text x="61.6" y="65.4" transform="rotate(-90 61.6 65.4)">9</text>
<text x="63.4" y="65.4" transform="rotate(-90 63.4 65.4)">13</text>
<text x="65.3" y="65.4" transform="rotate(-90 65.3 65.4)">14</text>
<text x="67.1" y="65.4" transform="rotate(-90 67.1 65.4)">11</text>
<text x="69" y="65.4" transform="rotate(-90 69 65.4)">10</text>
<text x="70.8" y="65.4" transform="rotate(-90 70.8 65.4)">1</text>
<text x="72.7" y="65.4" transform="rotate(-90 72.7 65.4)">2</text>
<text x="104.1" y="65.4" transform="rotate(-90 104.1 65.4)">16</text>
<text x="106" y="65.4" transform="rotate(-90 106 65.4)">15</text>
<text x="107.8" y="65.4" transform="rotate(-90 107.8 65.4)">8</text>
<text x="109.7" y="65.4" transform="rotate(-90 109.7 65.4)">9</text>
<text x="111.5" y="65.4" transform="rotate(-90 111.5 65.4)">13</text>
<text x="113.4" y="65.4" transform="rotate(-90 113.4 65.4)">14</text>
<text x="115.2" y="65.4" transform="rotate(-90 115.2 65.4)">11</text>
<text x="117.1" y="65.4" transform="rotate(-90 117.1 65.4)">10</text>
<text x="119" y="65.4" transform="rotate(-90 119 65.4)">1</text>
<text x="120.8" y="65.4" transform="rotate(-90 120.8 65.4)">2</text>
<text x="143" y="65.4" transform="rotate(-90 143 65.4)">16</text>
<text x="144.8" y="65.4" transform="rotate(-90 144.8 65.4)">15</text>
<text x="146.6" y="65.4" transform="rotate(-90 146.6 65.4)">8</text>
<text x="148.5" y="65.4" transform="rotate(-90 148.5 65.4)">9</text>
<text x="150.4" y="65.4" transform="rotate(-90 150.4 65.4)">13</text>
<text x="152.2" y="65.4" transform="rotate(-90 152.2 65.4)">14</text>
<text x="154" y="65.4" transform="rotate(-90 154 65.4)">11</text>
<text x="155.9" y="65.4" transform="rotate(-90 155.9 65.4)">10</text>
<text x="157.8" y="65.4" transform="rotate(-90 157.8 65.4)">1</text>
<text x="159.6" y="65.4" transform="rotate(-90 159.6 65.4)">2</text>
<text x="196.6" y="65.4" transform="rotate(-90 196.6 65.4)">16</text>
<text x="198.5" y="65.4" transform="rotate(-90 198.5 65.4)">15</text>
<text x="200.3" y="65.4" transform="rotate(-90 200.3 65.4)">8</text>
<text x="202.2" y="65.4" transform="rotate(-90 202.2 65.4)">9</text>
<text x="204" y="65.4" transform="rotate(-90 204 65.4)">13</text>
<text x="205.9" y="65.4" transform="rotate(-90 205.9 65.4)">14</text>
<text x="207.7" y="65.4" transform="rotate(-90 207.7 65.4)">11</text>
<text x="209.5" y="65.4" transform="rotate(-90 209.5 65.4)">10</text>
<text x="211.4" y="65.4" transform="rotate(-90 211.4 65.4)">1</text>
<text x="213.3" y="65.4" transform="rotate(-90 213.3 65.4)">2</text>
<text x="237.3" y="65.4" transform="rotate(-90 237.3 65.4)">16</text>
<text x="239.2" y="65.4" transform="rotate(-90 239.2 65.4)">15</text>
<text x="241" y="65.4" transform="rotate(-90 241 65.4)">8</text>
<text x="242.9" y="65.4" transform="rotate(-90 242.9 65.4)">9</text>
<text x="244.7" y="65.4" transform="rotate(-90 244.7 65.4)">13</text>
<text x="246.6" y="65.4" transform="rotate(-90 246.6 65.4)">14</text>
<text x="248.4" y="65.4" transform="rotate(-90 248.4 65.4)">11</text>
<text x="250.3" y="65.4" transform="rotate(-90 250.3 65.4)">10</text>
<text x="252.1" y="65.4" transform="rotate(-90 252.1 65.4)">1</text>
<text x="254" y="65.4" transform="rotate(-90 254 65.4)">2</text>
<text x="19.9" y="69" transform="rotate(-90 19.9 69)">0</text>
<text x="21.8" y="69" transform="rotate(-90 21.8 69)">1</text>
<text x="23.6" y="69" transform="rotate(-90 23.6 69)">2</text>
<text x="25.5" y="69" transform="rotate(-90 25.5 69)">3</text>
<text x="27.3" y="69" transform="rotate(-90 27.3 69)">4</text>
<text x="29.2" y="69" transform="rotate(-90 29.2 69)">5</text>
<text x="31" y="69" transform="rotate(-90 31 69)">6</text>
<text x="32.9" y="69" transform="rotate(-90 32.9 69)">7</text>
<text x="34.7" y="69" transform="rotate(-90 34.7 69)">8</text>
<text x="36.6" y="69" transform="rotate(-90 36.6 69)">9</text>
<text x="39" y="71.2">74141</text>
<text x="56.9" y="69" transform="rotate(-90 56.9 69)">0</text>
<text x="58.8" y="69" transform="rotate(-90 58.8 69)">1</text>
<text x="60.6" y="69" transform="rotate(-90 60.6 69)">2</text>
<text x="62.5" y="69" transform="rotate(-90 62.5 69)">3</text>
<text x="64.3" y="69" transform="rotate(-90 64.3 69)">4</text>
<text x="66.2" y="69" transform="rotate(-90 66.2 69)">5</text>
<text x="68" y="69" transform="rotate(-90 68 69)">6</text>
<text x="69.9" y="69" transform="rotate(-90 69.9 69)">7</text>
<text x="71.7" y="69" transform="rotate(-90 71.7 69)">8</text>
<text x="73.6" y="69" transform="rotate(-90 73.6 69)">9</text>
<text x="76" y="71.2">74141</text>
<text x="105" y="69" transform="rotate(-90 105 69)">0</text>
<text x="106.9" y="69" transform="rotate(-90 106.9 69)">1</text>
<text x="108.7" y="69" transform="rotate(-90 108.7 69)">2</text>
<text x="110.6" y="69" transform="rotate(-90 110.6 69)">3</text>
<text x="112.4" y="69" transform="rotate(-90 112.4 69)">4</text>
<text x="114.3" y="69" transform="rotate(-90 114.3 69)">5</text>
<text x="116.1" y="69" transform="rotate(-90 116.1 69)">6</text>
<text x="118" y="69" transform="rotate(-90 118 69)">7</text>
<text x="119.8" y="69" transform="rotate(-90 119.8 69)">8</text>
<text x="121.7" y="69" transform="rotate(-90 121.7 69)">9</text>
<text x="124.1" y="71.2">74141</text>
<text x="143.8" y="69" transform="rotate(-90 143.8 69)">0</text>
<text x="145.7" y="69" transform="rotate(-90 145.7 69)">1</text>
<text x="147.5" y="69" transform="rotate(-90 147.5 69)">2</text>
<text x="149.4" y="69" transform="rotate(-90 149.4 69)">3</text>
<text x="151.3" y="69" transform="rotate(-90 151.3 69)">4</text>
<text x="153.1" y="69" transform="rotate(-90 153.1 69)">5</text>
<text x="154.9" y="69" transform="rotate(-90 154.9 69)">6</text>
<text x="156.8" y="69" transform="rotate(-90 156.8 69)">7</text>
<text x="158.7" y="69" transform="rotate(-90 158.7 69)">8</text>
<text x="160.5" y="69" transform="rotate(-90 160.5 69)">9</text>
<text x="162.9" y="71.2">74141</text>
<text x="197.5" y="69" transform="rotate(-90 197.5 69)">0</text>
<text x="199.3" y="69" transform="rotate(-90 199.3 69)">1</text>
<text x="201.2" y="69" transform="rotate(-90 201.2 69)">2</text>
<text x="203.1" y="69" transform="rotate(-90 203.1 69)">3</text>
<text x="204.9" y="69" transform="rotate(-90 204.9 69)">4</text>
<text x="206.8" y="69" transform="rotate(-90 206.8 69)">5</text>
<text x="208.6" y="69" transform="rotate(-90 208.6 69)">6</text>
<text x="210.4" y="69" transform="rotate(-90 210.4 69)">7</text>
<text x="212.3" y="69" transform="rotate(-90 212.3 69)">8</text>
<text x="214.2" y="69" transform="rotate(-90 214.2 69)">9</text>
<text x="216.6" y="71.2">74141</text>
<text x="238.2" y="69" transform="rotate(-90 238.2 69)">0</text>
<text x="240.1" y="69" transform="rotate(-90 240.1 69)">1</text>
<text x="241.9" y="69" transform="rotate(-90 241.9 69)">2</text>
<text x="243.8" y="69" transform="rotate(-90 243.8 69)">3</text>
<text x="245.6" y="69" transform="rotate(-90 245.6 69)">4</text>
<text x="247.5" y="69" transform="rotate(-90 247.5 69)">5</text>
<text x="249.3" y="69" transform="rotate(-90 249.3 69)">6</text>
<text x="251.2" y="69" transform="rotate(-90 251.2 69)">7</text>
<text x="253" y="69" transform="rotate(-90 253 69)">8</text>
<text x="254.8" y="69" transform="rotate(-90 254.8 69)">9</text>
<text x="257.3" y="71.2">74141</text>
<text x="25.5" y="77.4" transform="rotate(-90 25.5 77.4)">A</text>
<text x="27.3" y="77.4" transform="rotate(-90 27.3 77.4)">B</text>
<text x="29.2" y="77.4" transform="rotate(-90 29.2 77.4)">C</text>
<text x="31" y="77.4" transform="rotate(-90 31 77.4)">D</text>
<text x="62.5" y="77.4" transform="rotate(-90 62.5 77.4)">A</text>
<text x="64.3" y="77.4" transform="rotate(-90 64.3 77.4)">B</text>
<text x="66.2" y="77.4" transform="rotate(-90 66.2 77.4)">C</text>
<text x="68" y="77.4" transform="rotate(-90 68 77.4)">D</text>
<text x="110.6" y="77.4" transform="rotate(-90 110.6 77.4)">A</text>
<text x="112.4" y="77.4" transform="rotate(-90 112.4 77.4)">B</text>
<text x="114.3" y="77.4" transform="rotate(-90 114.3 77.4)">C</text>
<text x="116.1" y="77.4" transform="rotate(-90 116.1 77.4)">D</text>
<text x="149.4" y="77.4" transform="rotate(-90 149.4 77.4)">A</text>
<text x="151.3" y="77.4" transform="rotate(-90 151.3 77.4)">B</text>
<text x="153.1" y="77.4" transform="rotate(-90 153.1 77.4)">C</text>
<text x="154.9" y="77.4" transform="rotate(-90 154.9 77.4)">D</text>
<text x="203.1" y="77.4" transform="rotate(-90 203.1 77.4)">A</text>
<text x="204.9" y="77.4" transform="rotate(-90 204.9 77.4)">B</text>
<text x="206.8" y="77.4" transform="rotate(-90 206.8 77.4)">C</text>
<text x="208.6" y="77.4" transform="rotate(-90 208.6 77.4)">D</text>
<text x="243.8" y="77.4" transform="rotate(-90 243.8 77.4)">A</text>
<text x="245.6" y="77.4" transform="rotate(-90 245.6 77.4)">B</text>
<text x="247.5" y="77.4" transform="rotate(-90 247.5 77.4)">C</text>
<text x="249.3" y="77.4" transform="rotate(-90 249.3 77.4)">D</text>
<text x="24.6" y="81" transform="rotate(-90 24.6 81)">3</text>
<text x="26.4" y="81" transform="rotate(-90 26.4 81)">6</text>
<text x="28.3" y="81" transform="rotate(-90 28.3 81)">7</text>
<text x="30.1" y="81" transform="rotate(-90 30.1 81)">4</text>
<text x="61.6" y="81" transform="rotate(-90 61.6 81)">3</text>
<text x="63.4" y="81" transform="rotate(-90 63.4 81)">6</text>
<text x="65.3" y="81" transform="rotate(-90 65.3 81)">7</text>
<text x="67.1" y="81" transform="rotate(-90 67.1 81)">4</text>
<text x="109.7" y="81" transform="rotate(-90 109.7 81)">3</text>
<text x="111.5" y="81" transform="rotate(-90 111.5 81)">6</text>
<text x="113.4" y="81" transform="rotate(-90 113.4 81)">7</text>
<text x="115.2" y="81" transform="rotate(-90 115.2 81)">4</text>
<text x="148.5" y="81" transform="rotate(-90 148.5 81)">3</text>
<text x="150.4" y="81" transform="rotate(-90 150.4 81)">6</text>
<text x="152.2" y="81" transform="rotate(-90 152.2 81)">7</text>
<text x="154" y="81" transform="rotate(-90 154 81)">4</text>
<text x="202.2" y="81" transform="rotate(-90 202.2 81)">3</text>
<text x="204" y="81" transform="rotate(-90 204 81)">6</text>
<text x="205.9" y="81" transform="rotate(-90 205.9 81)">7</text>
<text x="207.7" y="81" transform="rotate(-90 207.7 81)">4</text>
<text x="242.9" y="81" transform="rotate(-90 242.9 81)">3</text>
<text x="244.7" y="81" transform="rotate(-90 244.7 81)">6</text>
<text x="246.6" y="81" transform="rotate(-90 246.6 81)">7</text>
<text x="248.4" y="81" transform="rotate(-90 248.4 81)">4</text>
<text x="56.6" y="107.6">14</text>
<text x="76.8" y="107.6">12</text>
<text x="143.5" y="107.6">14</text>
<text x="163.7" y="107.6">12</text>
<text x="14" y="111.3">14</text>
<text x="14.9" y="113.2">1</text>
<text x="18.5" y="112.1">CKA</text>
<text x="29.3" y="112.1">QA</text>
<text x="34.2" y="111.3">12</text>
<text x="34.2" y="113.2">11</text>
<text x="57.4" y="109.4">1</text>
<text x="61" y="108.5">CKA</text>
<text x="61" y="110.3">CKB</text>
<text x="72" y="108.5">Q0</text>
<text x="72" y="110.3">Q1</text>
<text x="72" y="112.1">Q2</text>
<text x="76.8" y="109.4">9</text>
<text x="76.8" y="111.3">8</text>
<text x="76.8" y="113.2">11</text>
<text x="99.1" y="109.4">14</text>
<text x="100" y="111.3">1</text>
<text x="103.6" y="110.3">CKA</text>
<text x="103.6" y="112.1">CKB</text>
<text x="114.3" y="110.3">QA</text>
<text x="114.3" y="112.1">QB</text>
<text x="119.3" y="109.4">12</text>
<text x="119.3" y="111.3">11</text>
<text x="119.3" y="113.2">9</text>
<text x="144.4" y="109.4">1</text>
<text x="148" y="108.5">CKA</text>
<text x="148" y="110.3">CKB</text>
<text x="158.9" y="108.5">Q0</text>
<text x="158.9" y="110.3">Q1</text>
<text x="158.9" y="112.1">Q2</text>
<text x="163.7" y="109.4">9</text>
<text x="163.7" y="111.3">8</text>
<text x="163.7" y="113.2">11</text>
<text x="187.9" y="113.2">14</text>
<text x="208.1" y="113.2">12</text>
<text x="232.3" y="109.4">14</text>
<text x="233.2" y="111.3">1</text>
<text x="236.8" y="110.3">CKA</text>
<text x="236.8" y="112.1">CKB</text>
<text x="247.7" y="110.3">Q0</text>
<text x="247.7" y="112.1">Q1</text>
<text x="252.5" y="109.4">12</text>
<text x="252.5" y="111.3">9</text>
<text x="252.5" y="113.2">8</text>
<text x="14.9" y="118.7">6</text>
<text x="18.5" y="114">CKB</text>
<text x="18.5" y="119.5">R0(1)</text>
<text x="29.2" y="115.8">QC</text>
<text x="29.2" y="117.7">QD</text>
<text x="29.3" y="114">QB</text>
<text x="34.2" y="115">9</text>
<text x="34.2" y="116.8">8</text>
<text x="57.4" y="115">2</text>
<text x="57.4" y="116.8">3</text>
<text x="57.4" y="118.7">6</text>
<text x="61" y="115.8">R0(1)</text>
<text x="61" y="117.7">R0(2)</text>
<text x="61" y="119.5">R9(1)</text>
<text x="72" y="114">Q3</text>
<text x="100" y="116.8">6</text>
<text x="100" y="118.7">7</text>
<text x="103.6" y="117.7">R0(1)</text>
<text x="103.6" y="119.5">R0(2)</text>
<text x="114.3" y="114">QC</text>
<text x="114.3" y="115.8">QD</text>
<text x="119.3" y="115">8</text>
<text x="144.4" y="115">2</text>
<text x="144.4" y="116.8">3</text>
<text x="144.4" y="118.7">6</text>
<text x="148" y="115.8">R0(1)</text>
<text x="148" y="117.7">R0(2)</text>
<text x="148" y="119.5">R9(1)</text>
<text x="158.9" y="114">Q3</text>
<text x="188.8" y="115">1</text>
<text x="192.4" y="114">CKA</text>
<text x="192.4" y="115.8">CKB</text>
<text x="203" y="117.7">QC</text>
<text x="203" y="119.5">QD</text>
<text x="203.1" y="114">QA</text>
<text x="203.1" y="115.8">QB</text>
<text x="208.1" y="115">11</text>
<text x="208.1" y="116.8">9</text>
<text x="208.1" y="118.7">8</text>
<text x="233.2" y="116.8">2</text>
<text x="233.2" y="118.7">3</text>
<text x="236.8" y="117.7">R0(1)</text>
<text x="236.8" y="119.5">R0(2)</text>
<text x="247.7" y="114">Q2</text>
<text x="247.7" y="115.8">Q3</text>
<text x="252.5" y="115">11</text>
<text x="14.9" y="120.5">7</text>
<text x="17.4" y="124.2">74LS92</text>
<text x="18.5" y="121.4">R0(2)</text>
<text x="57.4" y="120.5">7</text>
<text x="60" y="124.2">74LS90</text>
<text x="61" y="121.4">R9(2)</text>
<text x="102.5" y="122.4">74LS92</text>
<text x="144.4" y="120.5">7</text>
<text x="146.9" y="124.2">74LS90</text>
<text x="148" y="121.4">R9(2)</text>
<text x="188.8" y="120.5">6</text>
<text x="188.8" y="122.4">7</text>
<text x="192.4" y="121.4">R0(1)</text>
<text x="192.4" y="123.2">R0(2)</text>
<text x="233.2" y="120.5">6</text>
<text x="233.2" y="122.4">7</text>
<text x="236.8" y="121.4">R9(1)</text>
<text x="236.8" y="123.2">R9(2)</text>
<text x="191.3" y="126.1">74LS92</text>
<text x="235.7" y="126.1">74LS90</text>
<text x="17.2" y="135.6" transform="rotate(-90 17.2 135.6)">12</text>
<text x="37.5" y="135.6" transform="rotate(-90 37.5 135.6)">6</text>
<text x="72.7" y="133.8" transform="rotate(-90 72.7 133.8)">8</text>
<text x="128.2" y="137.5" transform="rotate(-90 128.2 137.5)">3</text>
<text x="215.5" y="136.2">VCC</text>
<text x="22.4" y="141.5">74HC11</text>
<text x="42.7" y="141.5">74HC32</text>
<text x="77.9" y="139.7">74HC32</text>
<text x="133.3" y="143.4">74HC32</text>
<text x="70.8" y="149.4" transform="rotate(-90 70.8 149.4)">9</text>
<text x="217" y="148.6" transform="rotate(-90 217 148.6)">8</text>
<text x="239.5" y="148.9">10k</text>
<text x="15.3" y="151.3" transform="rotate(-90 15.3 151.3)">1</text>
<text x="17.2" y="151.3" transform="rotate(-90 17.2 151.3)">2</text>
<text x="19" y="152.1" transform="rotate(-90 19 152.1)">13</text>
<text x="35.7" y="151.3" transform="rotate(-90 35.7 151.3)">4</text>
<text x="39.4" y="151.3" transform="rotate(-90 39.4 151.3)">5</text>
<text x="74.5" y="150.3" transform="rotate(-90 74.5 150.3)">10</text>
<text x="126.4" y="153.2" transform="rotate(-90 126.4 153.2)">1</text>
<text x="130" y="153.2" transform="rotate(-90 130 153.2)">2</text>
<text x="209.1" y="152">4</text>
<text x="212.7" y="152.9">R</text>
<text x="217.8" y="154.6" transform="rotate(-90 217.8 154.6)">VCC</text>
<text x="220.8" y="152.9">Q</text>
<text x="224.7" y="155.7">7</text>
<text x="224.7" y="152">3</text>
<text x="49" y="160.2">VCC</text>
<text x="99" y="158.4">VCC</text>
<text x="158.2" y="156.5">VCC</text>
<text x="209.1" y="159.4">5</text>
<text x="212.7" y="160.2">CV</text>
<text x="219.8" y="156.5">DC</text>
<text x="209.1" y="166.8">2</text>
<text x="212.7" y="167.6">TR</text>
<text x="220" y="167.6">TH</text>
<text x="224.7" y="166.8">6</text>
<text x="239.5" y="167.4">150k</text>
<text x="60" y="172.7">SW-SPDT-MOM</text>
<text x="109.9" y="170.9">SW-SPDT-MOM</text>
<text x="169.1" y="169">SW-SPDT-MOM</text>
<text x="198.1" y="171.1">0.01uF</text>
<text x="217" y="171.7" transform="rotate(-90 217 171.7)">1</text>
<text x="217.8" y="168" transform="rotate(-90 217.8 168)">GND</text>
<text x="223.1" y="172.3">555</text>
<text x="244.9" y="176.1">4.7uF</text>
<text x="193.3" y="184.3">GND</text>
<text x="210.9" y="183.7">FILE NAME:</text>
<text x="257.7" y="183.3">DATE:</text>
<text x="210.8" y="191.6">PATH:</text>
<text x="210.9" y="187.7">DESIGN TITLE:</text>
<text x="257.9" y="190.2">PAGE:</text>
<text x="210.9" y="195.2">BY:</text>
<text x="214.9" y="195.2">@AUTHOR</text>
<text x="244.3" y="195.3">REV:</text>
<text x="257.9" y="195.3">TIME:</text>
<text x="264.3" y="195.3">15:40:42</text>
</g>
</svg>
